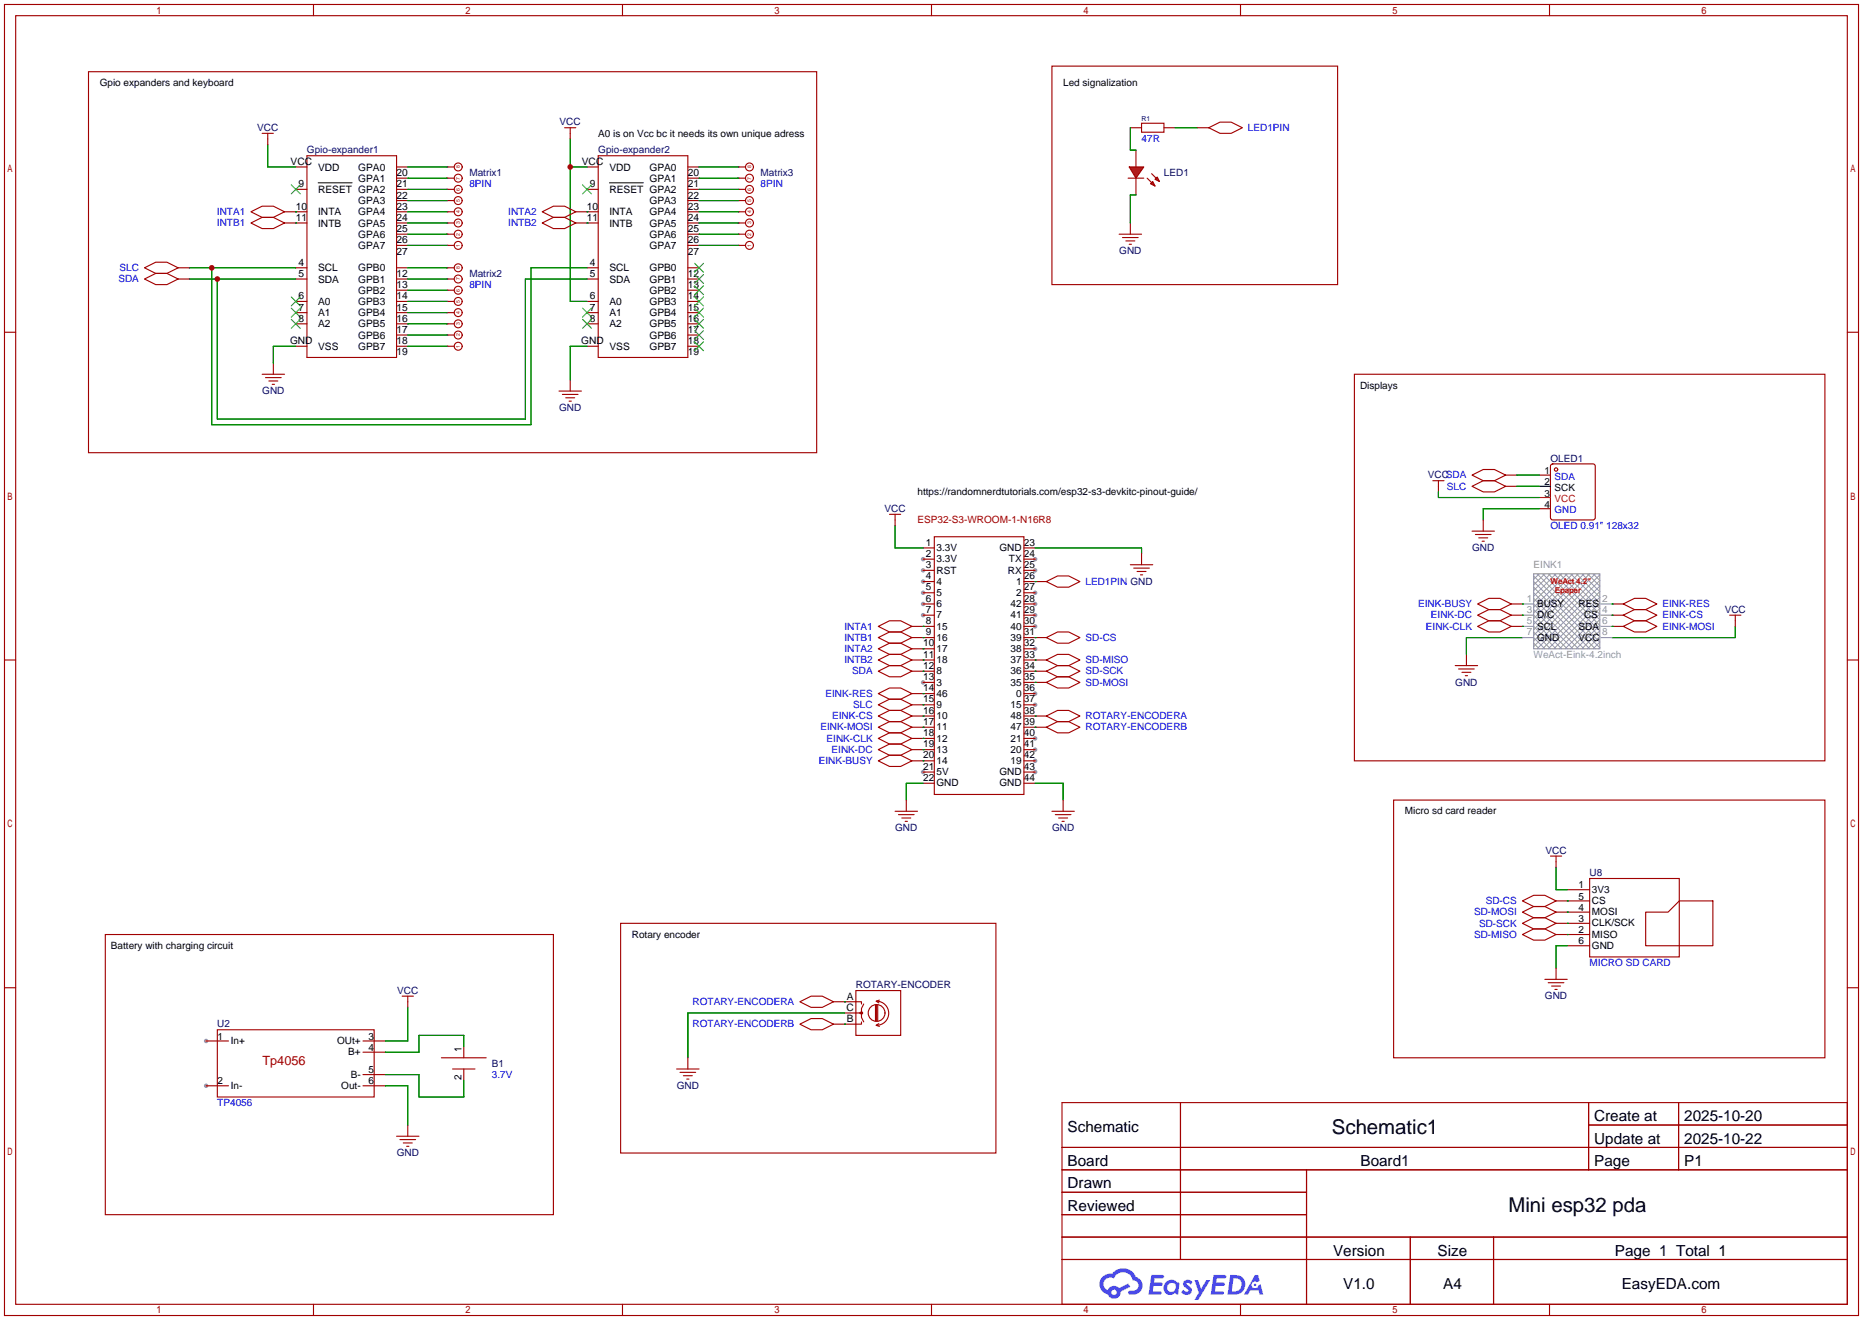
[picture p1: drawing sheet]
<svg xmlns="http://www.w3.org/2000/svg" width="422mm" height="299mm" viewBox="0 0 422 299" stroke-linecap="round" stroke-linejoin="round" font-family="sans-serif">
<g fill="#999">
<circle cx="234.7" cy="147.1" r=".51"/>
<circle cx="209.3" cy="154.7" r=".51"/>
<circle cx="234.7" cy="157.2" r=".51"/>
<circle cx="234.7" cy="159.8" r=".51"/>
<circle cx="234.7" cy="167.4" r=".51"/>
<circle cx="234.7" cy="169.9" r=".51"/>
<circle cx="209.3" cy="126.7" r=".51"/>
<circle cx="234.7" cy="126.7" r=".51"/>
<circle cx="234.7" cy="172.5" r=".51"/>
<circle cx="209.3" cy="175" r=".51"/>
<circle cx="234.7" cy="175" r=".51"/>
<circle cx="209.3" cy="129.3" r=".51"/>
<circle cx="234.7" cy="129.3" r=".51"/>
<circle cx="209.3" cy="131.8" r=".51"/>
<circle cx="209.3" cy="134.4" r=".51"/>
<circle cx="234.7" cy="134.4" r=".51"/>
<circle cx="209.3" cy="136.9" r=".51"/>
<circle cx="234.7" cy="136.9" r=".51"/>
<circle cx="209.3" cy="139.4" r=".51"/>
<circle cx="234.7" cy="139.4" r=".51"/>
<circle cx="234.7" cy="142" r=".51"/>
<circle cx="46.7" cy="236" r=".51"/>
<circle cx="46.7" cy="246.1" r=".51"/>
</g>
<g fill="none" stroke="#a10000" stroke-width=".25">
<path d="M1 1h420.4v297.2h-420.4zM3.6 3.6h415.2v292.1h-415.2zM71.1 1v2.6M141.1 1v2.6M211.2 1v2.6M281.3 1v2.6M351.3 1v2.6M1 75.3h2.6M418.8 75.3h2.6M1 149.6h2.6M418.8 149.6h2.6M1 223.9h2.6"/>
<path d="M418.8 223.9h2.6M240.8 249.9h178v45.8h-178zM267.7 249.9v35.6M360.2 249.9v15.3M360.2 255h58.6M380.6 249.9v15.3M240.8 260.1h178M240.8 265.2h178M240.8 270.3h55.4M240.8 275.3h55.4M296.2 265.2v30.5M71.1 295.7v2.5"/>
<path d="M141.1 295.7v2.5M211.2 295.7v2.5M240.8 280.4h178M240.8 285.5h178M281.3 295.7v2.5M319.8 280.4v15.3M338.6 280.4v15.3M351.3 295.7v2.5"/>
</g>
<g fill="#5487ff">
<path d="M268.5 290.3a1.3 1.3 0 0 1 1.9 .3l-.4 .6a.54 .54 0 0 0-1-.2l.2 .2a1.28 1.28 0 0 1 .8 2 1.53 1.53 0 0 1-2.2-.3l.5-.6 .8 .5a.31 .31 0 0 0 .3-.3 .31 .31 0 0 0-.2-.3 1.12 1.12 0 0 1-.7-1.9z"/>
<path d="M270.8 290.2h.8l.7 1.9 1.2-1.9h.9l-2.7 4.5h-.9l1-1.7z"/>
<path d="M261 289h2.3a.46 .46 0 0 1 .5 .1 .46 .46 0 0 1 .1 .5l-.3 .2h-1.8l-.1 .9h1.6a.4 .4 0 0 1 .3 .4 .4 .4 0 0 1-.4 .4h-1.6l-.2 1.2h1.4a.46 .46 0 0 1 .5 .1 .46 .46 0 0 1 .1 .5l-.4 .2h-2.6z"/>
<path d="M275.1 289h2.3a.47 .47 0 0 1 .5 .1 .47 .47 0 0 1 .1 .5l-.3 .2h-1.8l-.1 .9h1.6a.4 .4 0 0 1 .4 .4 .4 .4 0 0 1-.5 .4h-1.6l-.2 1.2h1.4a.46 .46 0 0 1 .5 .1 .46 .46 0 0 1 .1 .5l-.4 .2h-2.6z"/>
<path d="M284.5 289h.8l.3 1.3-.6 .4a.75 .75 0 0 0-1.1 .3 .75 .75 0 0 0 .5 1 .75 .75 0 0 0 .9-.6l.5-.3 .6 2.4h-.8l-.3-1h-1.8l-.5 1h-1z"/>
<path d="M278.9 289l-.6 4.5h1.4a2.27 2.27 0 0 0 2.7-2.3 2.27 2.27 0 0 0-2.7-2.2zM279.7 289.8a1.5 1.5 0 0 1 1.8 1.5 1.5 1.5 0 0 1-1.9 1.4h-.3z"/>
<path d="M264.4 290.6a1.6 1.6 0 0 0-.4 2.3 1.6 1.6 0 0 0 2.3 .2l.8 .4 .3-2.5-.1-.3h-.5a1.58 1.58 0 0 0-2.4-.1zM265 291.1a.98 .98 0 0 1 1.6 .5 .98 .98 0 0 1-1.1 1.2 .94 .94 0 0 1-.9-.6 .94 .94 0 0 1 .4-1.1z"/>
<path d="M250 289.4a2.37 2.37 0 0 0 1.1 4 1.54 1.54 0 0 0 1.8 1 1.54 1.54 0 0 0 1.2-1.6l2.2-1.1-.5-.8-2.1 1.1a1.57 1.57 0 0 0-2.6 .4 1.5 1.5 0 0 1-.7-2.1 1.5 1.5 0 0 1 2.2-.5 2.23 2.23 0 0 1 2.3-1.4 2.23 2.23 0 0 1 1.9 1.8 1.16 1.16 0 0 1 1.3 1.1 1.16 1.16 0 0 1-1.1 1.3h-.7a.47 .47 0 0 0-.5 .3 .47 .47 0 0 0 .4 .6 2.14 2.14 0 0 0 2.7-1.4 2.14 2.14 0 0 0-1.3-2.7 3.2 3.2 0 0 0-5.5-.7l-1.1 .1zM252 292.9a.6 .6 0 0 1 1.2 0 .6 .6 0 0 1-1.2 0z"/>
<circle cx="284.6" cy="291.3" r=".28"/>
</g>
<g fill="none" stroke="#a10000" stroke-width=".25">
<path d="M20.1 16.3h165.1v86.3h-165.1zM59.4 30.2h2.6M60.7 30.2v2.6M67.1 37.8h2.5M69.6 35.3h20.3v45.7h-20.3zM89.9 37.8h2.6M101.3 37.8h.1M101.3 37.8h1.7M128 29h2.6M129.3 29v2.5M133.1 37.8h2.5M135.6 35.3h20.4v45.7h-20.4z"/>
<path d="M156 37.8h2.5M167.4 37.8h.1M167.4 37.8h1.6M257.6 34v3.8M56.9 48l2.5-1.3h2.6l2.5 1.3-2.5 1.3h-2.6zM56.9 50.5l2.5-1.2h2.6l2.5 1.2-2.5 1.3h-2.6zM64.5 50.5h5.1M64.5 48h5.1M67.1 42.9h2.5M89.9 55.6h2.6M89.9 53.1h2.6M89.9 50.5h2.6"/>
<path d="M89.9 48h2.6M89.9 45.5h2.6M89.9 42.9h2.6M89.9 40.4h2.6M101.3 55.6h.1M101.3 53.1h.1M101.3 50.5h.1M101.3 48h.1M101.3 45.5h.1M101.3 42.9h.1M101.3 40.4h.1M101.3 55.6h1.7"/>
<path d="M101.3 53.1h1.7M101.3 50.5h1.7M101.3 48h1.7M101.3 45.5h1.7M101.3 42.9h1.7M101.3 40.4h1.7M122.9 48l2.6-1.3h2.5l2.6 1.3-2.6 1.3h-2.5zM122.9 50.5l2.6-1.2h2.5l2.6 1.2-2.6 1.3h-2.5zM130.6 50.5h5M130.6 48h5M133.1 42.9h2.5M156 55.6h2.5"/>
<path d="M156 53.1h2.5M156 50.5h2.5M156 48h2.5M156 45.5h2.5M156 42.9h2.5M156 40.4h2.5M167.4 55.6h.1M167.4 53.1h.1M167.4 50.5h.1M167.4 48h.1M167.4 45.5h.1M167.4 42.9h.1"/>
<path d="M167.4 40.4h.1M167.4 55.6h1.6M167.4 53.1h1.6M167.4 50.5h1.6M167.4 48h1.6M167.4 45.5h1.6M167.4 42.9h1.6M167.4 40.4h1.6M255.8 40.4h3.5M257.6 40.4v3.8M32.8 60.7l2.5-1.3h2.5l2.6 1.3-2.6 1.3h-2.5zM32.8 63.2l2.5-1.2h2.5l2.6 1.2-2.6 1.3h-2.5z"/>
<path d="M40.4 63.2h2.5M40.4 60.7h2.5M67.1 78.5h2.5M67.1 73.4h2.5M67.1 70.9h2.5M67.1 68.3h2.5M67.1 63.2h2.5M67.1 60.7h2.5M89.9 78.5h2.6M89.9 75.9h2.6M89.9 73.4h2.6M89.9 70.9h2.6"/>
<path d="M89.9 68.3h2.6M89.9 65.8h2.6M89.9 63.2h2.6M89.9 60.7h2.6M101.3 78.5h.1M101.3 75.9h.1M101.3 73.4h.1M101.3 70.9h.1M101.3 68.3h.1M101.3 65.8h.1M101.3 63.2h.1M101.3 60.7h.1"/>
<path d="M101.3 78.5h1.7M101.3 75.9h1.7M101.3 73.4h1.7M101.3 70.9h1.7M101.3 68.3h1.7M101.3 65.8h1.7M101.3 63.2h1.7M101.3 60.7h1.7M133.1 78.5h2.5M133.1 73.4h2.5M133.1 70.9h2.5M133.1 68.3h2.5"/>
<path d="M133.1 63.2h2.5M133.1 60.7h2.5M156 78.5h2.5M156 75.9h2.5M156 73.4h2.5M156 70.9h2.5M156 68.3h2.5M156 65.8h2.5M156 63.2h2.5M156 60.7h2.5M59.4 84.8h5.1M60.2 85.6h3.6"/>
<path d="M61 86.4h2M61.7 87.1h.5M62 82.3v2.5M126.7 88.6h5.1M127.5 89.4h3.6M128.3 90.2h2M129 90.9h.5M129.3 86.1v2.5M307.1 84.8h106.7v87.7h-106.7zM201.7 116.6h2.5M202.9 116.6v2.5M324.9 109h2.5"/>
<path d="M326.1 109v2.5M333.8 107.7l2.5-1.3h2.5l2.6 1.3-2.6 1.3h-2.5zM333.8 110.2l2.5-1.2h2.5l2.6 1.2-2.6 1.3h-2.5zM336.3 117.9v2.5M341.4 107.7h2.5M341.4 110.2h2.5M209.3 124.2h2.5M209.3 126.7h2.5M209.3 129.3h2.5M209.3 131.8h2.5M209.3 134.4h2.5M209.3 136.9h2.5"/>
<path d="M209.3 139.4h2.5M211.8 121.7h20.4v58.4h-20.4zM232.2 124.2h2.5M232.2 126.7h2.5M232.2 129.3h2.5M232.2 131.8h2.5M232.2 134.4h2.5M232.2 136.9h2.5M232.2 139.4h2.5M256.3 128h5.1M257 128.8h3.6M257.8 129.5h2"/>
<path d="M258.6 130.3h.5M258.8 125.5v2.5M333.8 120.4h5M334.5 121.2h3.6M335 139.4l2.6-1.2h2.5l2.5 1.2-2.5 1.3h-2.5zM335 136.9l2.6-1.3h2.5l2.5 1.3-2.5 1.3h-2.5zM335.3 121.9h2M336 122.7h.5M342.6 136.9h2.6M342.6 139.4h2.6M365.5 136.9h2.5M365.5 139.4h2.5"/>
<path d="M368 139.4l2.6-1.2h2.5l2.6 1.2-2.6 1.3h-2.5zM368 136.9l2.6-1.3h2.5l2.6 1.3-2.6 1.3h-2.5zM392.2 139.4h2.5M393.4 139.4v2.6M199.1 152.1l2.6-1.2h2.5l2.6 1.2-2.6 1.3h-2.5zM199.1 159.8l2.6-1.3h2.5l2.6 1.3-2.6 1.2h-2.5zM199.1 157.2l2.6-1.2h2.5l2.6 1.2-2.6 1.3h-2.5zM199.1 142l2.6-1.3h2.5l2.6 1.3-2.6 1.3h-2.5zM199.1 144.5l2.6-1.2h2.5l2.6 1.2-2.6 1.3h-2.5zM199.1 147.1l2.6-1.3h2.5l2.6 1.3-2.6 1.2h-2.5zM199.1 149.6l2.6-1.3h2.5l2.6 1.3-2.6 1.3h-2.5zM206.8 147.1h5"/>
<path d="M206.8 149.6h5M206.8 152.1h5M206.8 157.2h5M206.8 159.8h5M206.8 142h5M206.8 144.5h5M209.3 154.7h2.5M232.2 147.1h2.5M232.2 149.6h5M232.2 152.1h5M232.2 154.7h5M232.2 157.2h2.5"/>
<path d="M232.2 159.8h2.5M232.2 142h2.5M232.2 144.5h5M237.2 154.7l2.6-1.3h2.5l2.6 1.3-2.6 1.3h-2.5zM237.2 149.6l2.6-1.3h2.5l2.6 1.3-2.6 1.3h-2.5zM237.2 152.1l2.6-1.2h2.5l2.6 1.2-2.6 1.3h-2.5zM237.2 144.5l2.6-1.2h2.5l2.6 1.2-2.6 1.3h-2.5zM329.9 150.9h5.1M330.7 151.6h3.6M331.5 152.4h2M332.2 153.2h.5M332.5 148.3v2.6"/>
<path d="M335 142l2.6-1.3h2.5l2.5 1.3-2.5 1.3h-2.5zM342.6 142h2.6M365.5 142h2.5M368 142l2.6-1.3h2.5l2.6 1.3-2.6 1.3h-2.5zM199.1 164.8l2.6-1.2h2.5l2.6 1.2-2.6 1.3h-2.5zM199.1 162.3l2.6-1.3h2.5l2.6 1.3-2.6 1.3h-2.5zM199.1 167.4l2.6-1.3h2.5l2.6 1.3-2.6 1.3h-2.5zM199.1 169.9l2.6-1.2h2.5l2.6 1.2-2.6 1.3h-2.5zM199.1 172.5l2.6-1.3h2.5l2.6 1.3-2.6 1.2h-2.5zM206.8 162.3h5M206.8 164.8h5M206.8 167.4h5"/>
<path d="M206.8 169.9h5M206.8 172.5h5M209.3 175h2.5M209.3 177.5h2.5M232.2 162.3h2.5M232.2 164.8h2.5M232.2 167.4h2.5M232.2 169.9h2.5M232.2 172.5h2.5M232.2 175h2.5M232.2 177.5h2.5M202.9 183.9h5.1"/>
<path d="M203.7 184.7h3.6M204.5 185.4h2M205.2 186.2h.5M205.5 181.4v2.5M238.5 183.9h5.1M239.3 184.7h3.5M240 185.4h2.1M240.8 186.2h.5M241 181.4v2.5M316 181.4h97.8v58.4h-97.8zM351.5 194.1h2.6M352.8 194.1v2.5"/>
<path d="M360.4 199.1h20.3v17.8h-20.3zM23.9 211.8h101.6v63.5h-101.6zM345.2 206.8l2.5-1.3h2.6l2.5 1.3-2.5 1.2h-2.6zM345.2 211.8l2.5-1.2h2.6l2.5 1.2-2.5 1.3h-2.6zM345.2 209.3l2.5-1.3h2.6l2.5 1.3-2.5 1.3h-2.6zM345.2 204.2l2.5-1.3h2.6l2.5 1.3-2.5 1.3h-2.6zM352.8 204.2h7.6M352.8 206.8h7.6M352.8 209.3h7.6M352.8 211.8h7.6M352.8 219.5v2.5M355.3 201.7h5.1"/>
<path d="M355.3 214.4h5.1M373.1 206.8h5.1l2.5-2.6h7.7v10.2h-15.3zM46.7 236h5.1M49.3 233.4h35.5v15.3h-35.5zM82.3 236h5.1M82.3 238.5h5.1M91.2 225.8h2.5M92.5 225.8v2.5M100.1 239.8h10.1M105.2 237.2v2.6M350.3 222h5M351 222.8h3.6"/>
<path d="M351.8 223.5h2M352.6 224.3h.5M46.7 246.1h5.1M82.3 246.1h5.1M82.3 243.6h5.1M89.9 257.6h5.1M90.7 258.3h3.5M91.4 259.1h2.1M92.2 259.8h.5M92.5 255v2.6M102.6 242.3h5.1M105.2 242.3v2.6"/>
<circle cx="103.9" cy="37.8" r=".9"/>
<circle cx="169.9" cy="37.8" r=".9"/>
<circle cx="103.9" cy="55.6" r=".9"/>
<circle cx="103.9" cy="42.9" r=".9"/>
<circle cx="103.9" cy="45.5" r=".9"/>
<circle cx="103.9" cy="48" r=".9"/>
<circle cx="103.9" cy="50.5" r=".9"/>
<circle cx="103.9" cy="40.4" r=".9"/>
<circle cx="103.9" cy="53.1" r=".9"/>
<circle cx="169.9" cy="55.6" r=".9"/>
<circle cx="169.9" cy="42.9" r=".9"/>
<circle cx="169.9" cy="45.5" r=".9"/>
<circle cx="169.9" cy="48" r=".9"/>
<circle cx="169.9" cy="50.5" r=".9"/>
<circle cx="169.9" cy="40.4" r=".9"/>
<circle cx="169.9" cy="53.1" r=".9"/>
<circle cx="103.9" cy="68.3" r=".9"/>
<circle cx="103.9" cy="70.9" r=".9"/>
<circle cx="103.9" cy="63.2" r=".9"/>
<circle cx="103.9" cy="60.7" r=".9"/>
<circle cx="103.9" cy="73.4" r=".9"/>
<circle cx="103.9" cy="75.9" r=".9"/>
<circle cx="103.9" cy="78.5" r=".9"/>
<circle cx="103.9" cy="65.8" r=".9"/>
</g>
<g fill="none" stroke="#870000" stroke-width=".25">
<path d="M349 107.7h2.5M349 115.3h2.5M351.6 105.4l.4-.2h9.2l.4 .2 .1 11.9-.3 .5-9.4 .1-.4-.3z"/>
<circle cx="352.8" cy="106.4" r=".38"/>
</g>
<path d="M349 110.2h2.5" fill="none" stroke="#000" stroke-width=".25"/>
<path d="M349 112.8h2.5" fill="none" stroke="#f00" stroke-width=".25"/>
<g fill="none" stroke="#3c3" stroke-width=".25">
<path d="M66 41.9l2.1 2M68.1 41.9l-2.1 2M132.1 41.9l2 2M134.1 41.9l-2 2M157.5 59.7l2 2M159.5 59.7l-2 2M66 67.3l2.1 2M66 69.9l2.1 2M66 72.4l2.1 2M68.1 67.3l-2.1 2M68.1 69.9l-2.1 2M68.1 72.4l-2.1 2"/>
<path d="M132.1 69.9l2 2M132.1 72.4l2 2M134.1 69.9l-2 2M134.1 72.4l-2 2M157.5 62.2l2 2.1M157.5 64.8l2 2M157.5 67.3l2 2M157.5 69.9l2 2M157.5 72.4l2 2M157.5 74.9l2 2.1M157.5 77.5l2 2M159.5 62.2l-2 2.1"/>
<path d="M159.5 64.8l-2 2M159.5 67.3l-2 2M159.5 69.9l-2 2M159.5 72.4l-2 2M159.5 74.9l-2 2.1M159.5 77.5l-2 2"/>
</g>
<path d="M72.1 41.4h7.7M138.2 41.4h7.7" fill="none" stroke="#000" stroke-width=".23"/>
<g fill="none" stroke="#008700" stroke-width=".25">
<path d="M60.7 32.8v5h6.4M92.5 37.8h8.8M129.3 37.8h3.8M129.3 31.5v36.8h3.8M158.5 37.8h8.9M67.1 48h.1M67.1 50.5h.1M92.5 40.4h8.8M92.5 42.9h8.8M92.5 45.5h8.8M92.5 48h8.8M92.5 50.5h8.8"/>
<path d="M92.5 53.1h8.8M92.5 55.6h8.8M133.1 48h.1M133.1 50.5h.1M158.5 40.4h8.9M158.5 42.9h8.9M158.5 45.5h8.9M158.5 48h8.9M158.5 50.5h8.9M158.5 53.1h8.9M158.5 55.6h8.9M42.9 60.7h24.2"/>
<path d="M42.9 63.2h24.2M48 60.7v35.6h72.4v-35.6h12.7M49.3 63.2v31.8h69.8v-31.8h14M67.1 78.5h-5.1v3.8M92.5 78.5h8.8M92.5 68.3h8.8M92.5 60.7h8.8M92.5 63.2h8.8M92.5 65.8h8.8M92.5 70.9h8.8M92.5 73.4h8.8M92.5 75.9h8.8"/>
<path d="M133.1 78.5h-3.8v7.6M202.9 119.1v5.1h6.4M326.1 111.5v1.3h22.9M343.9 110.2h5.1M343.9 107.7h5.1M349 115.3h-12.7v2.6M234.7 124.2h24.1v1.3M345.2 139.4h.1M345.2 136.9h.1M365.5 139.4h.1M365.5 136.9h.1M209.3 152.1h.1"/>
<path d="M209.3 159.8h.1M209.3 157.2h.1M209.3 142h.1M209.3 144.5h.1M209.3 147.1h.1M209.3 149.6h.1M234.7 154.7h.1M234.7 149.6h.1M234.7 152.1h.1M234.7 144.5h.1M345.2 142h.1M345.2 144.5h-12.7v3.8"/>
<path d="M365.5 142h.1M393.4 142v2.5h-27.9M209.3 164.8h.1M209.3 162.3h.1M209.3 167.4h.1M209.3 169.9h.1M209.3 172.5h.1M209.3 177.5h-3.8v3.9M234.7 177.5h6.3v3.9M352.8 196.6v5.1h2.5M355.3 206.8h.1M355.3 211.8h.1"/>
<path d="M355.3 209.3h.1M355.3 204.2h.1M355.3 214.4h-2.5v5.1M92.5 228.3v7.7h-5.1M105.2 237.2v-2.5h-10.2v3.8h-7.6M87.4 243.6h7.6v5.1h10.2v-3.8M87.4 246.1h5.1v8.9"/>
</g>
<g fill="none" stroke="#999" stroke-width=".23">
<path d="M347.7 130.6l15 14.9-1.5 1.6M347.7 131.8l15 15-.2 .3M347.7 139.4l7.6 7.7M347.7 138.2l8.9 8.9M347.7 136.9l10.2 10.2M347.7 135.6l11.5 11.5M347.7 134.4l12.7 12.7M347.7 133.1l14 14M348.5 130.1l14.2 14.2-2.8 2.8M349 130.1l-1.3 1.2M349.8 130.1l12.9 12.9-4 4.1M350.3 130.1l-2.6 2.5"/>
<path d="M351 130.1l11.7 11.6M351.5 130.1l-3.8 3.8M352.3 130.1l10.4 10.4-6.6 6.6M352.8 130.1l-5.1 5M353.6 130.1l9.1 9.1-7.8 7.9M354.1 130.1l-6.4 6.3M354.9 130.1l7.8 7.8-9.1 9.2M355.3 130.1l-7.6 7.6M356.1 130.1l6.6 6.6-10.4 10.4M356.6 130.1l-8.9 8.9M357.4 130.1l5.3 5.3M357.9 130.1l-10.2 10.1"/>
<path d="M358.7 130.1l4 4-12.9 13M359.2 130.1l-11.5 11.4M359.9 130.1l2.8 2.7-14.2 14.3M360.4 130.1l-12.7 12.7M361.2 130.1l1.5 1.5-15 15M361.7 130.1l-14 13.9M362.5 130.1l.2 .2-15 15M362.7 135.4l-11.7 11.7M347.7 145.8l1.3 1.3M347.7 144.5l2.6 2.6M347.7 143.3l3.8 3.8M347.7 142l5.1 5.1"/>
<path d="M347.7 140.7l6.4 6.4M362.7 141.7l-5.3 5.4"/>
</g>
<path d="M345.2 136.9h2.5M345.2 139.4h2.5M347.7 130.1h15v17h-15zM363 136.9h2.5M363 139.4h2.5M345.2 142h2.5M345.2 144.5h2.5M363 142h2.5M363 144.5h2.5" fill="none" stroke="#999" stroke-width=".25"/>
<g fill="#f00" stroke="#a10000" stroke-width=".25">
<path d="M256 37.8h3.3l-1.7 2.6z"/>
<path d="M262.4 40.1l.5 1-1-.5z"/>
<path d="M261.4 41.1l.5 1.1-1-.5z"/>
</g>
<g fill="none" stroke="#a10000" stroke-width=".25">
<path d="M238.5 15h64.8v49.5h-64.8zM256.3 29h2.5M258.8 27.9h5.1v2.1h-5.1zM261.1 39.4l1 1M263.9 29h2.5M271.5 29h2.6M274.1 29l2.5-1.3h2.5l2.6 1.3-2.6 1.2h-2.5zM253.7 53.1h5.1M254.5 53.8h3.6M255.3 54.6h2M256 55.4h.5M256.3 50.5v2.6"/>
<path d="M260.1 40.4l1 1M234.7 131.8h2.5M237.2 131.8l2.6-1.2h2.5l2.6 1.2-2.6 1.3h-2.5zM234.7 162.3h2.5M234.7 164.8h2.5M237.2 162.3l2.6-1.3h2.5l2.6 1.3-2.6 1.3h-2.5zM237.2 164.8l2.6-1.2h2.5l2.6 1.2-2.6 1.3h-2.5zM140.7 209.3h85.1v52.1h-85.1zM156 239.8v2.5M181.4 227.1l2.5-1.3h2.5l2.6 1.3-2.6 1.2h-2.5zM181.4 232.2l2.5-1.3h2.5l2.6 1.3-2.6 1.2h-2.5zM189 227.1h6.3v.5"/>
<path d="M191.5 229.6h3.8v1l.5 1M194.1 224.5h10.1v10.2h-10.1zM195.3 231.6v.6h-6.3M195.8 227.6l-.5 1v1h-.5M198.5 227.8v3.6M198.8 226.9a2.73 2.73 0 0 1 2.7 2.8 2.73 2.73 0 0 1-2.7 2.7M198.8 227.8v3.6M199 227.8v3.6M199.3 232l-.7 .4 .8 .3M199.4 226.7l-.8 .2 .7 .4M153.4 242.3h5.1M154.2 243.1h3.5"/>
<path d="M154.9 243.8h2.1M155.7 244.6h.5"/>
<circle cx="195.3" cy="229.6" r=".25"/>
<circle cx="198.8" cy="229.6" r="1.9"/>
</g>
<path d="M256.3 29v5h1.3M266.4 29h5.1M257.6 44.2h-1.3v6.3M234.7 131.8h.1M234.7 162.3h.1M234.7 164.8h.1M191.5 227.1h.1M191.5 232.2h.1M191.5 229.6h-35.5v10.2" fill="none" stroke="#008700" stroke-width=".25"/>
<g fill="#c00">
<circle cx="129.3" cy="37.8" r=".63"/>
<circle cx="48" cy="60.7" r=".63"/>
<circle cx="49.3" cy="63.2" r=".63"/>
</g>
<g font-size="4.6">
<text x="302" y="257">Schematic1</text>
<text x="342" y="274.8">Mini esp32 pda</text>
</g>
<g font-size="3.5">
<text x="242.1" y="256.7">Schematic</text>
<text x="361.5" y="254.2">Create at</text>
<text x="381.9" y="254.2">2025-10-20</text>
<text x="361.5" y="259.2">Update at</text>
<text x="381.9" y="259.2">2025-10-22</text>
<text x="242.1" y="264.3">Board</text>
<text x="242.1" y="269.4">Drawn</text>
<text x="308.5" y="264.3">Board1</text>
<text x="361.5" y="264.3">Page</text>
<text x="381.9" y="264.3">P1</text>
<text x="242.1" y="274.5">Reviewed</text>
<text x="302.3" y="284.6">Version</text>
<text x="326" y="284.6">Size</text>
<text x="366.2" y="284.6">Page 1 Total 1</text>
<text x="304.6" y="292.3">V1.0</text>
<text x="327.2" y="292.3">A4</text>
<text x="367.7" y="292.3">EasyEDA.com</text>
</g>
<text font-size="2.9" fill="#a00000" x="59.5" y="241.4">Tp4056</text>
<g font-size="2.3">
<text x="22.6" y="19.5">Gpio expanders and keyboard</text>
<text x="241" y="19.5">Led signalization</text>
<text x="135.6" y="31">A0 is on Vcc bc it needs its own unique adress</text>
<text x="65.9" y="37.4">VCC</text>
<text x="72.1" y="38.7">VDD</text>
<text x="81.2" y="38.7">GPA0</text>
<text x="81.2" y="41.2">GPA1</text>
<text x="89.9" y="39.9">20</text>
<text x="131.9" y="37.4">VCC</text>
<text x="138.2" y="38.7">VDD</text>
<text x="147.3" y="38.7">GPA0</text>
<text x="147.3" y="41.2">GPA1</text>
<text x="155.9" y="39.9">20</text>
<text x="67" y="47.5">10</text>
<text x="67.7" y="42.5">9</text>
<text x="72.1" y="43.7">RESET GPA2</text>
<text x="81.2" y="46.3">GPA3</text>
<text x="89.9" y="42.5">21</text>
<text x="89.9" y="45">22</text>
<text x="89.9" y="47.5">23</text>
<text x="133.1" y="47.5">10</text>
<text x="133.7" y="42.5">9</text>
<text x="138.2" y="43.7">RESET GPA2</text>
<text x="147.3" y="46.3">GPA3</text>
<text x="155.9" y="42.5">21</text>
<text x="155.9" y="45">22</text>
<text x="155.9" y="47.5">23</text>
<text x="67" y="50.1">11</text>
<text x="72.1" y="48.8">INTA</text>
<text x="72.1" y="51.4">INTB</text>
<text x="81.2" y="48.8">GPA4</text>
<text x="81.2" y="51.4">GPA5</text>
<text x="81.2" y="53.9">GPA6</text>
<text x="89.9" y="50.1">24</text>
<text x="89.9" y="52.6">25</text>
<text x="133.1" y="50.1">11</text>
<text x="138.2" y="48.8">INTA</text>
<text x="138.2" y="51.4">INTB</text>
<text x="147.3" y="48.8">GPA4</text>
<text x="147.3" y="51.4">GPA5</text>
<text x="147.3" y="53.9">GPA6</text>
<text x="155.9" y="50.1">24</text>
<text x="155.9" y="52.6">25</text>
<text x="81.2" y="56.4">GPA7</text>
<text x="89.9" y="55.2">26</text>
<text x="89.9" y="57.7">27</text>
<text x="147.3" y="56.4">GPA7</text>
<text x="155.9" y="55.2">26</text>
<text x="155.9" y="57.7">27</text>
<text x="67.7" y="60.2">4</text>
<text x="67.7" y="62.8">5</text>
<text x="72.1" y="61.5">SCL</text>
<text x="72.1" y="64.1">SDA</text>
<text x="81.2" y="61.5">GPB0</text>
<text x="81.2" y="64.1">GPB1</text>
<text x="89.9" y="62.8">12</text>
<text x="89.9" y="65.3">13</text>
<text x="133.7" y="60.2">4</text>
<text x="133.7" y="62.8">5</text>
<text x="138.2" y="61.5">SCL</text>
<text x="138.2" y="64.1">SDA</text>
<text x="147.3" y="61.5">GPB0</text>
<text x="147.3" y="64.1">GPB1</text>
<text x="155.9" y="62.8">12</text>
<text x="155.9" y="65.3">13</text>
<text x="67.7" y="67.9">6</text>
<text x="67.7" y="70.4">7</text>
<text x="72.1" y="69.1">A0</text>
<text x="72.1" y="71.7">A1</text>
<text x="81.2" y="66.6">GPB2</text>
<text x="81.2" y="69.1">GPB3</text>
<text x="81.2" y="71.7">GPB4</text>
<text x="89.9" y="67.9">14</text>
<text x="89.9" y="70.4">15</text>
<text x="133.7" y="67.9">6</text>
<text x="133.7" y="70.4">7</text>
<text x="138.2" y="69.1">A0</text>
<text x="138.2" y="71.7">A1</text>
<text x="147.3" y="66.6">GPB2</text>
<text x="147.3" y="69.1">GPB3</text>
<text x="147.3" y="71.7">GPB4</text>
<text x="155.9" y="67.9">14</text>
<text x="155.9" y="70.4">15</text>
<text x="67.7" y="72.9">8</text>
<text x="72.1" y="74.2">A2</text>
<text x="81.2" y="74.2">GPB5</text>
<text x="81.2" y="76.8">GPB6</text>
<text x="89.9" y="72.9">16</text>
<text x="89.9" y="75.5">17</text>
<text x="133.7" y="72.9">8</text>
<text x="138.2" y="74.2">A2</text>
<text x="147.3" y="74.2">GPB5</text>
<text x="147.3" y="76.8">GPB6</text>
<text x="155.9" y="72.9">16</text>
<text x="155.9" y="75.5">17</text>
<text x="65.8" y="78">GND</text>
<text x="72.1" y="79.3">VSS</text>
<text x="81.2" y="79.3">GPB7</text>
<text x="89.9" y="78">18</text>
<text x="89.9" y="80.6">19</text>
<text x="131.8" y="78">GND</text>
<text x="138.2" y="79.3">VSS</text>
<text x="147.3" y="79.3">GPB7</text>
<text x="155.9" y="78">18</text>
<text x="155.9" y="80.6">19</text>
<text x="308.4" y="88.1">Displays</text>
<text x="208" y="112.2">https://randomnerdtutorials.com/esp32-s3-devkitc-pinout-guide/</text>
<text x="209.9" y="123.7">1</text>
<text x="212.3" y="124.9">3.3V</text>
<text x="226.6" y="124.9">GND</text>
<text x="232.2" y="123.7">23</text>
<text x="209.9" y="126.2">2</text>
<text x="209.9" y="128.7">3</text>
<text x="209.9" y="131.3">4</text>
<text x="212.3" y="127.5">3.3V</text>
<text x="212.3" y="130">RST</text>
<text x="228.5" y="130">RX</text>
<text x="228.7" y="127.5">TX</text>
<text x="232.2" y="126.2">24</text>
<text x="232.2" y="128.7">25</text>
<text x="232.2" y="131.3">26</text>
<text x="209.9" y="133.8">5</text>
<text x="209.9" y="136.4">6</text>
<text x="212.3" y="132.6">4</text>
<text x="212.3" y="135.1">5</text>
<text x="212.3" y="137.6">6</text>
<text x="229.1" y="137.6">42</text>
<text x="230.4" y="132.6">1</text>
<text x="230.4" y="135.1">2</text>
<text x="232.2" y="133.8">27</text>
<text x="232.2" y="136.4">28</text>
<text x="348.5" y="137.6">BUSY</text>
<text x="357.9" y="137.6">RES</text>
<text x="209.9" y="138.9">7</text>
<text x="209.9" y="141.4">8</text>
<text x="209.9" y="144">9</text>
<text x="212.3" y="140.2">7</text>
<text x="212.3" y="142.7">15</text>
<text x="229.1" y="140.2">41</text>
<text x="229.1" y="142.7">40</text>
<text x="232.2" y="138.9">29</text>
<text x="232.2" y="141.4">30</text>
<text x="232.2" y="144">31</text>
<text x="348.5" y="140.2">D/C</text>
<text x="348.5" y="142.7">SCL</text>
<text x="357.9" y="142.7">SDA</text>
<text x="359.2" y="140.2">CS</text>
<text x="209.3" y="146.5">10</text>
<text x="209.3" y="149.1">11</text>
<text x="212.3" y="147.8">17</text>
<text x="212.3" y="145.3">16</text>
<text x="229.1" y="147.8">38</text>
<text x="229.1" y="145.3">39</text>
<text x="232.2" y="146.5">32</text>
<text x="232.2" y="149.1">33</text>
<text x="348.5" y="145.3">GND</text>
<text x="357.9" y="145.3">VCC</text>
<text x="209.3" y="151.6">12</text>
<text x="209.3" y="154.1">13</text>
<text x="212.3" y="150.3">18</text>
<text x="212.3" y="152.9">8</text>
<text x="212.3" y="155.4">3</text>
<text x="229.1" y="150.3">37</text>
<text x="229.1" y="152.9">36</text>
<text x="229.1" y="155.4">35</text>
<text x="232.2" y="151.6">34</text>
<text x="232.2" y="154.1">35</text>
<text x="209.3" y="156.7">14</text>
<text x="209.3" y="159.2">15</text>
<text x="209.3" y="161.8">16</text>
<text x="212.3" y="158">46</text>
<text x="212.3" y="160.5">9</text>
<text x="229.1" y="160.5">15</text>
<text x="230.4" y="158">0</text>
<text x="232.2" y="156.7">36</text>
<text x="232.2" y="159.2">37</text>
<text x="232.2" y="161.8">38</text>
<text x="209.3" y="164.3">17</text>
<text x="209.3" y="166.8">18</text>
<text x="212.3" y="163">10</text>
<text x="212.3" y="165.6">11</text>
<text x="229.1" y="163">48</text>
<text x="229.1" y="165.6">47</text>
<text x="232.2" y="164.3">39</text>
<text x="232.2" y="166.8">40</text>
<text x="209.3" y="169.4">19</text>
<text x="209.3" y="171.9">20</text>
<text x="212.3" y="168.1">12</text>
<text x="212.3" y="170.7">13</text>
<text x="212.3" y="173.2">14</text>
<text x="229.1" y="168.1">21</text>
<text x="229.1" y="170.7">20</text>
<text x="229.1" y="173.2">19</text>
<text x="232.2" y="169.4">41</text>
<text x="232.2" y="171.9">42</text>
<text x="209.3" y="174.5">21</text>
<text x="209.3" y="177">22</text>
<text x="212.3" y="175.7">5V</text>
<text x="212.3" y="178.3">GND</text>
<text x="226.6" y="175.7">GND</text>
<text x="226.6" y="178.3">GND</text>
<text x="232.2" y="174.5">43</text>
<text x="232.2" y="177">44</text>
<text x="318.5" y="184.6">Micro sd card reader</text>
<text x="357.9" y="201.4">1</text>
<text x="357.9" y="203.9">5</text>
<text x="360.9" y="202.4">3V3</text>
<text x="357.9" y="206.4">4</text>
<text x="357.9" y="209">3</text>
<text x="360.9" y="204.9">CS</text>
<text x="360.9" y="207.5">MOSI</text>
<text x="25.1" y="215.1">Battery with charging circuit</text>
<text x="143.3" y="212.6">Rotary encoder</text>
<text x="357.9" y="211.5">2</text>
<text x="357.9" y="214.1">6</text>
<text x="360.9" y="210">CLK/SCK</text>
<text x="360.9" y="212.5">MISO</text>
<text x="360.9" y="215.1">GND</text>
<text x="192" y="226.6">A</text>
<text x="192" y="229.2">C</text>
<text x="192" y="231.7">B</text>
<text x="49.3" y="235.7">1</text>
<text x="52.3" y="236.7">In+</text>
<text x="76.4" y="236.7">OUt+</text>
<text x="79" y="239.2">B+</text>
<text x="83.6" y="235.7">3</text>
<text x="83.6" y="238.2">4</text>
<text x="104.6" y="238.5" transform="rotate(-90 104.6 238.5)">1</text>
<text x="49.3" y="245.8">2</text>
<text x="79.5" y="244.3">B-</text>
<text x="83.6" y="245.8">6</text>
<text x="83.6" y="243.3">5</text>
<text x="104.6" y="244.8" transform="rotate(-90 104.6 244.8)">2</text>
<text x="52.3" y="246.8">In-</text>
<text x="77.4" y="246.8">Out-</text>
</g>
<g font-size="2.3" fill="#000080">
<text x="58.3" y="29.7">VCC</text>
<text x="126.9" y="28.4">VCC</text>
<text x="69.6" y="34.8">Gpio-expander1</text>
<text x="135.6" y="34.8">Gpio-expander2</text>
<text x="106.4" y="39.8">Matrix1</text>
<text x="172.5" y="39.8">Matrix3</text>
<text x="263.9" y="39.8">LED1</text>
<text x="253.8" y="57.6">GND</text>
<text x="106.4" y="62.7">Matrix2</text>
<text x="59.5" y="89.4">GND</text>
<text x="126.8" y="93.2">GND</text>
<text x="351.5" y="104.6">OLED1</text>
<text x="323.7" y="108.4">VCCSDA</text>
<text x="200.6" y="116">VCC</text>
<text x="333.8" y="124.9">GND</text>
<text x="391.1" y="138.9">VCC</text>
<text x="330" y="155.4">GND</text>
<text x="203" y="188.4">GND</text>
<text x="238.5" y="188.4">GND</text>
<text x="350.4" y="193.5">VCC</text>
<text x="360.4" y="198.6">U8</text>
<text x="90.1" y="225.3">VCC</text>
<text x="194.1" y="224">ROTARY-ENCODER</text>
<text x="350.3" y="226.5">GND</text>
<text x="49.3" y="232.9">U2</text>
<text x="111.5" y="241.8">B1</text>
<text x="153.4" y="246.9">GND</text>
<text x="89.9" y="262.1">GND</text>
</g>
<g font-size="2.3" fill="#00f">
<text x="283" y="29.7">LED1PIN</text>
<text x="258.8" y="32.2">47R</text>
<text x="106.4" y="42.4">8PIN</text>
<text x="172.5" y="42.4">8PIN</text>
<text x="49.2" y="48.7">INTA1</text>
<text x="49.2" y="51.3">INTB1</text>
<text x="115.2" y="48.7">INTA2</text>
<text x="115.2" y="51.3">INTB2</text>
<text x="26.8" y="64">SDA</text>
<text x="27.1" y="61.4">SLC</text>
<text x="106.4" y="65.2">8PIN</text>
<text x="328.1" y="111">SLC</text>
<text x="351.5" y="119.9">OLED 0.91&quot; 128x32</text>
<text x="246.1" y="132.6">LED1PIN GND</text>
<text x="321.5" y="137.6">EINK-BUSY</text>
<text x="376.9" y="137.6">EINK-RES</text>
<text x="191.4" y="142.7">INTA1</text>
<text x="323.3" y="142.7">EINK-CLK</text>
<text x="324.4" y="140.2">EINK-DC</text>
<text x="376.9" y="142.7">EINK-MOSI</text>
<text x="376.9" y="140.2">EINK-CS</text>
<text x="191.4" y="145.3">INTB1</text>
<text x="191.4" y="147.8">INTA2</text>
<text x="246.1" y="145.3">SD-CS</text>
<text x="191.4" y="150.3">INTB2</text>
<text x="193.2" y="152.9">SDA</text>
<text x="246.1" y="155.4">SD-MOSI</text>
<text x="246.1" y="150.3">SD-MISO</text>
<text x="246.1" y="152.9">SD-SCK</text>
<text x="187.2" y="158">EINK-RES</text>
<text x="193.5" y="160.5">SLC</text>
<text x="186" y="165.6">EINK-MOSI</text>
<text x="188.7" y="163">EINK-CS</text>
<text x="246.1" y="163">ROTARY-ENCODERA</text>
<text x="246.1" y="165.6">ROTARY-ENCODERB</text>
<text x="185.6" y="173.2">EINK-BUSY</text>
<text x="187.4" y="168.1">EINK-CLK</text>
<text x="188.5" y="170.7">EINK-DC</text>
<text x="334.2" y="207.5">SD-MOSI</text>
<text x="336.9" y="204.9">SD-CS</text>
<text x="334.2" y="212.6">SD-MISO</text>
<text x="335.3" y="210">SD-SCK</text>
<text x="360.4" y="218.9">MICRO SD CARD</text>
<text x="157" y="227.8">ROTARY-ENCODERA</text>
<text x="157" y="232.9">ROTARY-ENCODERB</text>
<text x="111.5" y="244.3">3.7V</text>
<text x="49.3" y="250.7">TP4056</text>
</g>
<text font-size="2.3" fill="#a00000" x="208" y="118.6">ESP32-S3-WROOM-1-N16R8</text>
<g font-size="2.3" fill="#999">
<text x="347.7" y="128.7">EINK1</text>
<text x="346.2" y="136.4">1</text>
<text x="363.2" y="136.4">2</text>
<text x="346.2" y="138.9">3</text>
<text x="346.2" y="141.4">5</text>
<text x="346.2" y="144">7</text>
<text x="363.2" y="138.9">4</text>
<text x="363.2" y="141.4">6</text>
<text x="363.2" y="144">8</text>
<text x="347.7" y="149.1">WeAct-Eink-4.2inch</text>
</g>
<g font-size="2.2">
<text x="350.2" y="107.5">1</text>
<text x="350.2" y="110">2</text>
<text x="350.2" y="112.6">3</text>
<text x="352.5" y="111.3">SCK</text>
<text x="350.2" y="115.1">4</text>
</g>
<g font-size="2.2" fill="#00f">
<text x="352.5" y="108.8">SDA</text>
<text x="352.5" y="116.4">GND</text>
</g>
<text font-size="2.2" fill="#f00" x="352.5" y="113.8">VCC</text>
<g font-size="1.8" fill="#f00">
<text x="351.5" y="132.5">WeAct 4.2&quot;</text>
<text x="352.6" y="134.5">Epaper</text>
</g>
<text font-size="1.6" fill="#000080" x="258.8" y="27.4">R1</text>
<g font-size="1.2" fill="#a00000">
<text x="104.3" y="40.7" transform="rotate(-90 104.3 40.7)">7</text>
<text x="104.3" y="38.2" transform="rotate(-90 104.3 38.2)">8</text>
<text x="170.3" y="40.7" transform="rotate(-90 170.3 40.7)">7</text>
<text x="170.3" y="38.2" transform="rotate(-90 170.3 38.2)">8</text>
<text x="104.3" y="45.8" transform="rotate(-90 104.3 45.8)">5</text>
<text x="104.3" y="43.2" transform="rotate(-90 104.3 43.2)">6</text>
<text x="170.3" y="45.8" transform="rotate(-90 170.3 45.8)">5</text>
<text x="170.3" y="43.2" transform="rotate(-90 170.3 43.2)">6</text>
<text x="104.3" y="53.4" transform="rotate(-90 104.3 53.4)">2</text>
<text x="104.3" y="50.9" transform="rotate(-90 104.3 50.9)">3</text>
<text x="104.3" y="48.3" transform="rotate(-90 104.3 48.3)">4</text>
<text x="170.3" y="53.4" transform="rotate(-90 170.3 53.4)">2</text>
<text x="170.3" y="50.9" transform="rotate(-90 170.3 50.9)">3</text>
<text x="170.3" y="48.3" transform="rotate(-90 170.3 48.3)">4</text>
<text x="104.3" y="55.9" transform="rotate(-90 104.3 55.9)">1</text>
<text x="170.3" y="55.9" transform="rotate(-90 170.3 55.9)">1</text>
<text x="104.3" y="63.6" transform="rotate(-90 104.3 63.6)">7</text>
<text x="104.3" y="61" transform="rotate(-90 104.3 61)">8</text>
<text x="104.3" y="71.2" transform="rotate(-90 104.3 71.2)">4</text>
<text x="104.3" y="68.6" transform="rotate(-90 104.3 68.6)">5</text>
<text x="104.3" y="66.1" transform="rotate(-90 104.3 66.1)">6</text>
<text x="104.3" y="76.3" transform="rotate(-90 104.3 76.3)">2</text>
<text x="104.3" y="73.7" transform="rotate(-90 104.3 73.7)">3</text>
<text x="104.3" y="78.8" transform="rotate(-90 104.3 78.8)">1</text>
</g>
</svg>
